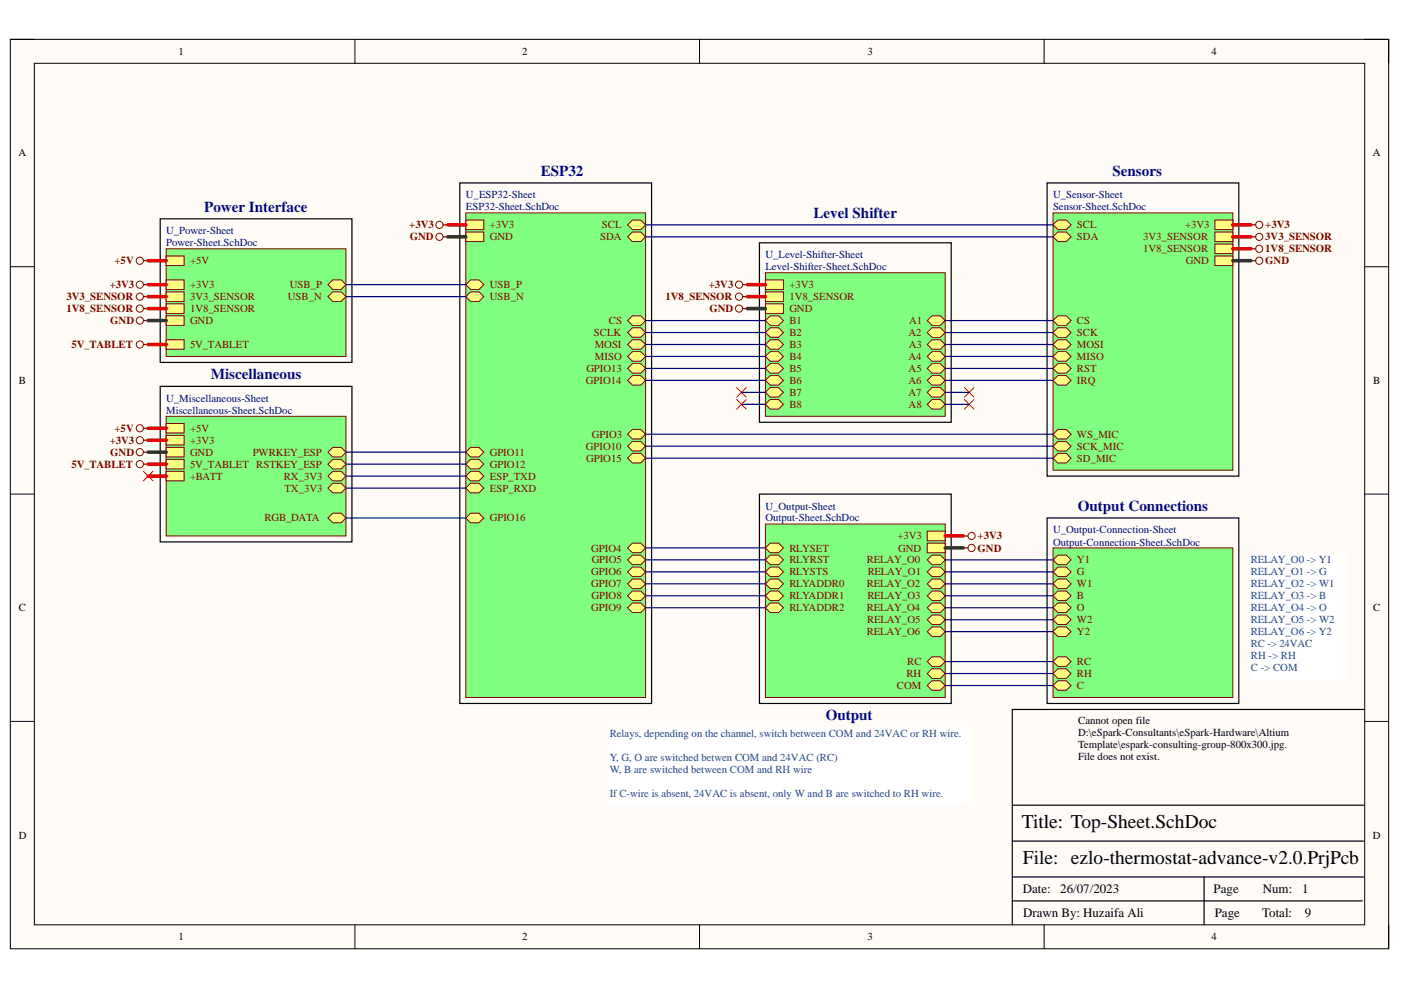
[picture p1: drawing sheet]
<svg xmlns="http://www.w3.org/2000/svg" width="297mm" height="210mm" viewBox="0 0 297 210" stroke-linecap="round" stroke-linejoin="round" font-family="sans-serif">
<path d="M2.2 8.3h292.2v192.9h-292.2z" fill-rule="evenodd" fill="#fffcf8"/>
<path d="M2.2 8.3h292.2v192.9h-292.2z" fill="none" stroke="#000" stroke-width=".21"/>
<path d="M7.3 13.4h282v182.7h-282z" fill-rule="evenodd" fill="#fffcf8"/>
<g fill="none" stroke="#000" stroke-width=".21">
<path d="M2.2 8.3h5.1M7.3 13.4h282v182.7h-282zM75.3 8.3v5.1M148.3 8.3v5.1M221.4 8.3v5.1M289.3 8.3h5.1v5.1M2.2 56.5h5.1M289.3 56.6h5.1M2.2 104.8h5.1M289.3 104.8h5.1M2.2 153h5.1M289.3 153h5.1"/>
<path d="M75.3 196.1v5.1M148.3 196.1v5.1M221.4 196.1v5.1M294.4 196.1v5.1"/>
</g>
<path d="M289.3 150.4h-74.7v45.7M214.6 178.3h74.5M214.6 170.7h74.5M214.6 191h74.2M214.6 185.9h74.5M255.3 185.9v10.2" fill="none" stroke="#000" stroke-width=".25"/>
<path d="M35.2 52.7h38.1v22.9h-38.1z" fill-rule="evenodd" fill="#80ff80"/>
<path d="M35.2 52.7h38.1v22.9h-38.1z" fill="none" stroke="#800000" stroke-width=".21"/>
<path d="M35.2 54.3h3.8v2h-3.8z" fill-rule="evenodd" fill="#ffff80"/>
<path d="M35.2 54.3h3.8v2h-3.8z" fill="none" stroke="#800000" stroke-width=".21"/>
<path d="M35.2 72h3.8v2.1h-3.8z" fill-rule="evenodd" fill="#ffff80"/>
<path d="M35.2 72h3.8v2.1h-3.8z" fill="none" stroke="#800000" stroke-width=".21"/>
<path d="M35.2 59.3h3.8v2.1h-3.8z" fill-rule="evenodd" fill="#ffff80"/>
<path d="M35.2 59.3h3.8v2.1h-3.8z" fill="none" stroke="#800000" stroke-width=".21"/>
<path d="M35.2 61.9h3.8v2h-3.8z" fill-rule="evenodd" fill="#ffff80"/>
<path d="M35.2 61.9h3.8v2h-3.8z" fill="none" stroke="#800000" stroke-width=".21"/>
<path d="M35.2 64.4h3.8v2h-3.8z" fill-rule="evenodd" fill="#ffff80"/>
<path d="M35.2 64.4h3.8v2h-3.8z" fill="none" stroke="#800000" stroke-width=".21"/>
<path d="M35.2 66.9h3.8v2.1h-3.8z" fill-rule="evenodd" fill="#ffff80"/>
<path d="M35.2 66.9h3.8v2.1h-3.8z" fill="none" stroke="#800000" stroke-width=".21"/>
<path d="M69.5 60.4l1.1-1.1h1.7l1 1.1-1 1h-1.7z" fill-rule="evenodd" fill="#ffff80"/>
<path d="M69.5 60.4l1.1-1.1h1.7l1 1.1-1 1h-1.7z" fill="none" stroke="#800000" stroke-width=".21"/>
<path d="M69.5 62.9l1.1-1h1.7l1 1-1 1h-1.7z" fill-rule="evenodd" fill="#ffff80"/>
<path d="M69.5 62.9l1.1-1h1.7l1 1-1 1h-1.7z" fill="none" stroke="#800000" stroke-width=".21"/>
<path d="M223.3 45.1h38.1v54.6h-38.1z" fill-rule="evenodd" fill="#80ff80"/>
<path d="M223.3 45.1h38.1v54.6h-38.1z" fill="none" stroke="#800000" stroke-width=".21"/>
<path d="M257.6 46.7h3.8v2h-3.8z" fill-rule="evenodd" fill="#ffff80"/>
<path d="M257.6 46.7h3.8v2h-3.8z" fill="none" stroke="#800000" stroke-width=".21"/>
<path d="M257.6 49.2h3.8v2h-3.8z" fill-rule="evenodd" fill="#ffff80"/>
<path d="M257.6 49.2h3.8v2h-3.8z" fill="none" stroke="#800000" stroke-width=".21"/>
<path d="M257.6 51.7h3.8v2.1h-3.8z" fill-rule="evenodd" fill="#ffff80"/>
<path d="M257.6 51.7h3.8v2.1h-3.8z" fill="none" stroke="#800000" stroke-width=".21"/>
<path d="M257.6 54.3h3.8v2h-3.8z" fill-rule="evenodd" fill="#ffff80"/>
<path d="M257.6 54.3h3.8v2h-3.8z" fill="none" stroke="#800000" stroke-width=".21"/>
<path d="M224.3 49.2h1.8l1 1-1 1h-1.8l-1-1z" fill-rule="evenodd" fill="#ffff80"/>
<path d="M224.3 49.2h1.8l1 1-1 1h-1.8l-1-1z" fill="none" stroke="#800000" stroke-width=".21"/>
<path d="M223.3 47.7l1-1h1.8l1 1-1 1h-1.8z" fill-rule="evenodd" fill="#ffff80"/>
<path d="M223.3 47.7l1-1h1.8l1 1-1 1h-1.8z" fill="none" stroke="#800000" stroke-width=".21"/>
<path d="M223.3 80.7l1-1.1h1.8l1 1.1-1 1h-1.8z" fill-rule="evenodd" fill="#ffff80"/>
<path d="M223.3 80.7l1-1.1h1.8l1 1.1-1 1h-1.8z" fill="none" stroke="#800000" stroke-width=".21"/>
<path d="M223.3 78.1l1-1h1.8l1 1-1 1h-1.8z" fill-rule="evenodd" fill="#ffff80"/>
<path d="M223.3 78.1l1-1h1.8l1 1-1 1h-1.8z" fill="none" stroke="#800000" stroke-width=".21"/>
<path d="M223.3 68l1-1h1.8l1 1-1 1h-1.8z" fill-rule="evenodd" fill="#ffff80"/>
<path d="M223.3 68l1-1h1.8l1 1-1 1h-1.8z" fill="none" stroke="#800000" stroke-width=".21"/>
<path d="M224.3 69.5h1.8l1 1-1 1h-1.8l-1-1z" fill-rule="evenodd" fill="#ffff80"/>
<path d="M224.3 69.5h1.8l1 1-1 1h-1.8l-1-1z" fill="none" stroke="#800000" stroke-width=".21"/>
<path d="M223.3 73l1-1h1.8l1 1-1 1.1h-1.8z" fill-rule="evenodd" fill="#ffff80"/>
<path d="M223.3 73l1-1h1.8l1 1-1 1.1h-1.8z" fill="none" stroke="#800000" stroke-width=".21"/>
<path d="M223.3 75.6l1-1h1.8l1 1-1 1h-1.8z" fill-rule="evenodd" fill="#ffff80"/>
<path d="M223.3 75.6l1-1h1.8l1 1-1 1h-1.8z" fill="none" stroke="#800000" stroke-width=".21"/>
<path d="M223.3 92.1l1-1h1.8l1 1-1 1h-1.8z" fill-rule="evenodd" fill="#ffff80"/>
<path d="M223.3 92.1l1-1h1.8l1 1-1 1h-1.8z" fill="none" stroke="#800000" stroke-width=".21"/>
<path d="M223.3 94.6l1-1h1.8l1 1-1 1h-1.8z" fill-rule="evenodd" fill="#ffff80"/>
<path d="M223.3 94.6l1-1h1.8l1 1-1 1h-1.8z" fill="none" stroke="#800000" stroke-width=".21"/>
<path d="M224.3 96.1h1.8l1 1-1 1.1h-1.8l-1-1.1z" fill-rule="evenodd" fill="#ffff80"/>
<path d="M224.3 96.1h1.8l1 1-1 1.1h-1.8l-1-1.1z" fill="none" stroke="#800000" stroke-width=".21"/>
<path d="M162.3 111.1h38.1v36.8h-38.1z" fill-rule="evenodd" fill="#80ff80"/>
<path d="M162.3 111.1h38.1v36.8h-38.1z" fill="none" stroke="#800000" stroke-width=".21"/>
<path d="M196.6 112.6h3.8v2h-3.8z" fill-rule="evenodd" fill="#ffff80"/>
<path d="M196.6 112.6h3.8v2h-3.8z" fill="none" stroke="#800000" stroke-width=".21"/>
<path d="M196.6 115.2h3.8v2h-3.8z" fill-rule="evenodd" fill="#ffff80"/>
<path d="M196.6 115.2h3.8v2h-3.8z" fill="none" stroke="#800000" stroke-width=".21"/>
<path d="M162.3 116.2l1-1h1.8l1 1-1 1h-1.8z" fill-rule="evenodd" fill="#ffff80"/>
<path d="M162.3 116.2l1-1h1.8l1 1-1 1h-1.8z" fill="none" stroke="#800000" stroke-width=".21"/>
<path d="M162.3 118.7l1-1h1.8l1 1-1 1h-1.8z" fill-rule="evenodd" fill="#ffff80"/>
<path d="M162.3 118.7l1-1h1.8l1 1-1 1h-1.8z" fill="none" stroke="#800000" stroke-width=".21"/>
<path d="M162.3 121.2l1-1h1.8l1 1-1 1.1h-1.8z" fill-rule="evenodd" fill="#ffff80"/>
<path d="M162.3 121.2l1-1h1.8l1 1-1 1.1h-1.8z" fill="none" stroke="#800000" stroke-width=".21"/>
<path d="M163.3 122.8h1.8l1 1-1 1h-1.8l-1-1z" fill-rule="evenodd" fill="#ffff80"/>
<path d="M163.3 122.8h1.8l1 1-1 1h-1.8l-1-1z" fill="none" stroke="#800000" stroke-width=".21"/>
<path d="M162.3 126.3l1-1h1.8l1 1-1 1h-1.8z" fill-rule="evenodd" fill="#ffff80"/>
<path d="M162.3 126.3l1-1h1.8l1 1-1 1h-1.8z" fill="none" stroke="#800000" stroke-width=".21"/>
<path d="M162.3 128.9l1-1.1h1.8l1 1.1-1 1h-1.8z" fill-rule="evenodd" fill="#ffff80"/>
<path d="M162.3 128.9l1-1.1h1.8l1 1.1-1 1h-1.8z" fill="none" stroke="#800000" stroke-width=".21"/>
<path d="M196.6 118.7l1-1h1.8l1 1-1 1h-1.8z" fill-rule="evenodd" fill="#ffff80"/>
<path d="M196.6 118.7l1-1h1.8l1 1-1 1h-1.8z" fill="none" stroke="#800000" stroke-width=".21"/>
<path d="M196.6 121.2l1-1h1.8l1 1-1 1.1h-1.8z" fill-rule="evenodd" fill="#ffff80"/>
<path d="M196.6 121.2l1-1h1.8l1 1-1 1.1h-1.8z" fill="none" stroke="#800000" stroke-width=".21"/>
<path d="M197.6 122.8h1.8l1 1-1 1h-1.8l-1-1z" fill-rule="evenodd" fill="#ffff80"/>
<path d="M197.6 122.8h1.8l1 1-1 1h-1.8l-1-1z" fill="none" stroke="#800000" stroke-width=".21"/>
<path d="M196.6 126.3l1-1h1.8l1 1-1 1h-1.8z" fill-rule="evenodd" fill="#ffff80"/>
<path d="M196.6 126.3l1-1h1.8l1 1-1 1h-1.8z" fill="none" stroke="#800000" stroke-width=".21"/>
<path d="M196.6 128.9l1-1.1h1.8l1 1.1-1 1h-1.8z" fill-rule="evenodd" fill="#ffff80"/>
<path d="M196.6 128.9l1-1.1h1.8l1 1.1-1 1h-1.8z" fill="none" stroke="#800000" stroke-width=".21"/>
<path d="M196.6 131.4l1-1h1.8l1 1-1 1h-1.8z" fill-rule="evenodd" fill="#ffff80"/>
<path d="M196.6 131.4l1-1h1.8l1 1-1 1h-1.8z" fill="none" stroke="#800000" stroke-width=".21"/>
<path d="M196.6 133.9l1-1h1.8l1 1-1 1h-1.8z" fill-rule="evenodd" fill="#ffff80"/>
<path d="M196.6 133.9l1-1h1.8l1 1-1 1h-1.8z" fill="none" stroke="#800000" stroke-width=".21"/>
<path d="M196.6 140.3l1-1h1.8l1 1-1 1h-1.8z" fill-rule="evenodd" fill="#ffff80"/>
<path d="M196.6 140.3l1-1h1.8l1 1-1 1h-1.8z" fill="none" stroke="#800000" stroke-width=".21"/>
<path d="M196.6 142.8l1-1h1.8l1 1-1 1h-1.8z" fill-rule="evenodd" fill="#ffff80"/>
<path d="M196.6 142.8l1-1h1.8l1 1-1 1h-1.8z" fill="none" stroke="#800000" stroke-width=".21"/>
<path d="M196.6 145.3l1-1h1.8l1 1-1 1.1h-1.8z" fill-rule="evenodd" fill="#ffff80"/>
<path d="M196.6 145.3l1-1h1.8l1 1-1 1.1h-1.8z" fill="none" stroke="#800000" stroke-width=".21"/>
<path d="M223.3 116.2h38.1v31.7h-38.1z" fill-rule="evenodd" fill="#80ff80"/>
<path d="M223.3 116.2h38.1v31.7h-38.1z" fill="none" stroke="#800000" stroke-width=".21"/>
<path d="M223.3 118.7l1-1h1.8l1 1-1 1h-1.8z" fill-rule="evenodd" fill="#ffff80"/>
<path d="M223.3 118.7l1-1h1.8l1 1-1 1h-1.8z" fill="none" stroke="#800000" stroke-width=".21"/>
<path d="M223.3 121.2l1-1h1.8l1 1-1 1.1h-1.8z" fill-rule="evenodd" fill="#ffff80"/>
<path d="M223.3 121.2l1-1h1.8l1 1-1 1.1h-1.8z" fill="none" stroke="#800000" stroke-width=".21"/>
<path d="M224.3 122.8h1.8l1 1-1 1h-1.8l-1-1z" fill-rule="evenodd" fill="#ffff80"/>
<path d="M224.3 122.8h1.8l1 1-1 1h-1.8l-1-1z" fill="none" stroke="#800000" stroke-width=".21"/>
<path d="M223.3 140.3l1-1h1.8l1 1-1 1h-1.8z" fill-rule="evenodd" fill="#ffff80"/>
<path d="M223.3 140.3l1-1h1.8l1 1-1 1h-1.8z" fill="none" stroke="#800000" stroke-width=".21"/>
<path d="M223.3 142.8l1-1h1.8l1 1-1 1h-1.8z" fill-rule="evenodd" fill="#ffff80"/>
<path d="M223.3 142.8l1-1h1.8l1 1-1 1h-1.8z" fill="none" stroke="#800000" stroke-width=".21"/>
<path d="M223.3 126.3l1-1h1.8l1 1-1 1h-1.8z" fill-rule="evenodd" fill="#ffff80"/>
<path d="M223.3 126.3l1-1h1.8l1 1-1 1h-1.8z" fill="none" stroke="#800000" stroke-width=".21"/>
<path d="M223.3 128.9l1-1.1h1.8l1 1.1-1 1h-1.8z" fill-rule="evenodd" fill="#ffff80"/>
<path d="M223.3 128.9l1-1.1h1.8l1 1.1-1 1h-1.8z" fill="none" stroke="#800000" stroke-width=".21"/>
<path d="M223.3 131.4l1-1h1.8l1 1-1 1h-1.8z" fill-rule="evenodd" fill="#ffff80"/>
<path d="M223.3 131.4l1-1h1.8l1 1-1 1h-1.8z" fill="none" stroke="#800000" stroke-width=".21"/>
<path d="M223.3 133.9l1-1h1.8l1 1-1 1h-1.8z" fill-rule="evenodd" fill="#ffff80"/>
<path d="M223.3 133.9l1-1h1.8l1 1-1 1h-1.8z" fill="none" stroke="#800000" stroke-width=".21"/>
<path d="M223.3 145.3l1-1h1.8l1 1-1 1.1h-1.8z" fill-rule="evenodd" fill="#ffff80"/>
<path d="M223.3 145.3l1-1h1.8l1 1-1 1.1h-1.8z" fill="none" stroke="#800000" stroke-width=".21"/>
<path d="M162.3 57.8h38.1v30.5h-38.1z" fill-rule="evenodd" fill="#80ff80"/>
<path d="M162.3 57.8h38.1v30.5h-38.1z" fill="none" stroke="#800000" stroke-width=".21"/>
<path d="M162.3 59.3h3.8v2.1h-3.8z" fill-rule="evenodd" fill="#ffff80"/>
<path d="M162.3 59.3h3.8v2.1h-3.8z" fill="none" stroke="#800000" stroke-width=".21"/>
<path d="M162.3 61.9h3.8v2h-3.8z" fill-rule="evenodd" fill="#ffff80"/>
<path d="M162.3 61.9h3.8v2h-3.8z" fill="none" stroke="#800000" stroke-width=".21"/>
<path d="M162.3 64.4h3.8v2h-3.8z" fill-rule="evenodd" fill="#ffff80"/>
<path d="M162.3 64.4h3.8v2h-3.8z" fill="none" stroke="#800000" stroke-width=".21"/>
<path d="M196.6 68l1-1h1.8l1 1-1 1h-1.8z" fill-rule="evenodd" fill="#ffff80"/>
<path d="M196.6 68l1-1h1.8l1 1-1 1h-1.8z" fill="none" stroke="#800000" stroke-width=".21"/>
<path d="M197.6 69.5h1.8l1 1-1 1h-1.8l-1-1z" fill-rule="evenodd" fill="#ffff80"/>
<path d="M197.6 69.5h1.8l1 1-1 1h-1.8l-1-1z" fill="none" stroke="#800000" stroke-width=".21"/>
<path d="M196.6 73l1-1h1.8l1 1-1 1.1h-1.8z" fill-rule="evenodd" fill="#ffff80"/>
<path d="M196.6 73l1-1h1.8l1 1-1 1.1h-1.8z" fill="none" stroke="#800000" stroke-width=".21"/>
<path d="M196.6 75.6l1-1h1.8l1 1-1 1h-1.8z" fill-rule="evenodd" fill="#ffff80"/>
<path d="M196.6 75.6l1-1h1.8l1 1-1 1h-1.8z" fill="none" stroke="#800000" stroke-width=".21"/>
<path d="M196.6 78.1l1-1h1.8l1 1-1 1h-1.8z" fill-rule="evenodd" fill="#ffff80"/>
<path d="M196.6 78.1l1-1h1.8l1 1-1 1h-1.8z" fill="none" stroke="#800000" stroke-width=".21"/>
<path d="M196.6 80.7l1-1.1h1.8l1 1.1-1 1h-1.8z" fill-rule="evenodd" fill="#ffff80"/>
<path d="M196.6 80.7l1-1.1h1.8l1 1.1-1 1h-1.8z" fill="none" stroke="#800000" stroke-width=".21"/>
<path d="M197.6 82.2h1.8l1 1-1 1h-1.8l-1-1z" fill-rule="evenodd" fill="#ffff80"/>
<path d="M197.6 82.2h1.8l1 1-1 1h-1.8l-1-1z" fill="none" stroke="#800000" stroke-width=".21"/>
<path d="M196.6 85.7l1-1h1.8l1 1-1 1h-1.8z" fill-rule="evenodd" fill="#ffff80"/>
<path d="M196.6 85.7l1-1h1.8l1 1-1 1h-1.8z" fill="none" stroke="#800000" stroke-width=".21"/>
<path d="M162.3 68l1-1h1.8l1 1-1 1h-1.8z" fill-rule="evenodd" fill="#ffff80"/>
<path d="M162.3 68l1-1h1.8l1 1-1 1h-1.8z" fill="none" stroke="#800000" stroke-width=".21"/>
<path d="M162.3 70.5l1-1h1.8l1 1-1 1h-1.8z" fill-rule="evenodd" fill="#ffff80"/>
<path d="M162.3 70.5l1-1h1.8l1 1-1 1h-1.8z" fill="none" stroke="#800000" stroke-width=".21"/>
<path d="M163.3 72h1.8l1 1-1 1.1h-1.8l-1-1.1z" fill-rule="evenodd" fill="#ffff80"/>
<path d="M163.3 72h1.8l1 1-1 1.1h-1.8l-1-1.1z" fill="none" stroke="#800000" stroke-width=".21"/>
<path d="M162.3 75.6l1-1h1.8l1 1-1 1h-1.8z" fill-rule="evenodd" fill="#ffff80"/>
<path d="M162.3 75.6l1-1h1.8l1 1-1 1h-1.8z" fill="none" stroke="#800000" stroke-width=".21"/>
<path d="M162.3 78.1l1-1h1.8l1 1-1 1h-1.8z" fill-rule="evenodd" fill="#ffff80"/>
<path d="M162.3 78.1l1-1h1.8l1 1-1 1h-1.8z" fill="none" stroke="#800000" stroke-width=".21"/>
<path d="M162.3 80.7l1-1.1h1.8l1 1.1-1 1h-1.8z" fill-rule="evenodd" fill="#ffff80"/>
<path d="M162.3 80.7l1-1.1h1.8l1 1.1-1 1h-1.8z" fill="none" stroke="#800000" stroke-width=".21"/>
<path d="M163.3 82.2h1.8l1 1-1 1h-1.8l-1-1z" fill-rule="evenodd" fill="#ffff80"/>
<path d="M163.3 82.2h1.8l1 1-1 1h-1.8l-1-1z" fill="none" stroke="#800000" stroke-width=".21"/>
<path d="M162.3 85.7l1-1h1.8l1 1-1 1h-1.8z" fill-rule="evenodd" fill="#ffff80"/>
<path d="M162.3 85.7l1-1h1.8l1 1-1 1h-1.8z" fill="none" stroke="#800000" stroke-width=".21"/>
<path d="M98.8 45.1h38.1v102.8h-38.1z" fill-rule="evenodd" fill="#80ff80"/>
<path d="M98.8 45.1h38.1v102.8h-38.1z" fill="none" stroke="#800000" stroke-width=".21"/>
<path d="M98.8 46.7h3.8v2h-3.8z" fill-rule="evenodd" fill="#ffff80"/>
<path d="M98.8 46.7h3.8v2h-3.8z" fill="none" stroke="#800000" stroke-width=".21"/>
<path d="M98.8 49.2h3.8v2h-3.8z" fill-rule="evenodd" fill="#ffff80"/>
<path d="M98.8 49.2h3.8v2h-3.8z" fill="none" stroke="#800000" stroke-width=".21"/>
<path d="M98.8 60.4l1-1.1h1.8l1 1.1-1 1h-1.8z" fill-rule="evenodd" fill="#ffff80"/>
<path d="M98.8 60.4l1-1.1h1.8l1 1.1-1 1h-1.8z" fill="none" stroke="#800000" stroke-width=".21"/>
<path d="M99.8 61.9h1.8l1 1-1 1h-1.8l-1-1z" fill-rule="evenodd" fill="#ffff80"/>
<path d="M99.8 61.9h1.8l1 1-1 1h-1.8l-1-1z" fill="none" stroke="#800000" stroke-width=".21"/>
<path d="M98.8 95.9l1-1h1.8l1 1-1 1h-1.8z" fill-rule="evenodd" fill="#ffff80"/>
<path d="M98.8 95.9l1-1h1.8l1 1-1 1h-1.8z" fill="none" stroke="#800000" stroke-width=".21"/>
<path d="M98.8 98.4l1-1h1.8l1 1-1 1h-1.8z" fill-rule="evenodd" fill="#ffff80"/>
<path d="M98.8 98.4l1-1h1.8l1 1-1 1h-1.8z" fill="none" stroke="#800000" stroke-width=".21"/>
<path d="M98.8 100.9l1-1h1.8l1 1-1 1.1h-1.8z" fill-rule="evenodd" fill="#ffff80"/>
<path d="M98.8 100.9l1-1h1.8l1 1-1 1.1h-1.8z" fill="none" stroke="#800000" stroke-width=".21"/>
<path d="M99.8 102.5h1.8l1 1-1 1h-1.8l-1-1z" fill-rule="evenodd" fill="#ffff80"/>
<path d="M99.8 102.5h1.8l1 1-1 1h-1.8l-1-1z" fill="none" stroke="#800000" stroke-width=".21"/>
<path d="M99.8 108.8h1.8l1 1-1 1h-1.8l-1-1z" fill-rule="evenodd" fill="#ffff80"/>
<path d="M99.8 108.8h1.8l1 1-1 1h-1.8l-1-1z" fill="none" stroke="#800000" stroke-width=".21"/>
<path d="M133.1 47.7l1-1h1.8l1 1-1 1h-1.8z" fill-rule="evenodd" fill="#ffff80"/>
<path d="M133.1 47.7l1-1h1.8l1 1-1 1h-1.8z" fill="none" stroke="#800000" stroke-width=".21"/>
<path d="M133.1 50.2l1-1h1.8l1 1-1 1h-1.8z" fill-rule="evenodd" fill="#ffff80"/>
<path d="M133.1 50.2l1-1h1.8l1 1-1 1h-1.8z" fill="none" stroke="#800000" stroke-width=".21"/>
<path d="M133.1 68l1-1h1.8l1 1-1 1h-1.8z" fill-rule="evenodd" fill="#ffff80"/>
<path d="M133.1 68l1-1h1.8l1 1-1 1h-1.8z" fill="none" stroke="#800000" stroke-width=".21"/>
<path d="M133.1 70.5l1-1h1.8l1 1-1 1h-1.8z" fill-rule="evenodd" fill="#ffff80"/>
<path d="M133.1 70.5l1-1h1.8l1 1-1 1h-1.8z" fill="none" stroke="#800000" stroke-width=".21"/>
<path d="M133.1 73l1-1h1.8l1 1-1 1.1h-1.8z" fill-rule="evenodd" fill="#ffff80"/>
<path d="M133.1 73l1-1h1.8l1 1-1 1.1h-1.8z" fill="none" stroke="#800000" stroke-width=".21"/>
<path d="M133.1 75.6l1-1h1.8l1 1-1 1h-1.8z" fill-rule="evenodd" fill="#ffff80"/>
<path d="M133.1 75.6l1-1h1.8l1 1-1 1h-1.8z" fill="none" stroke="#800000" stroke-width=".21"/>
<path d="M133.1 78.1l1-1h1.8l1 1-1 1h-1.8z" fill-rule="evenodd" fill="#ffff80"/>
<path d="M133.1 78.1l1-1h1.8l1 1-1 1h-1.8z" fill="none" stroke="#800000" stroke-width=".21"/>
<path d="M133.1 80.7l1-1.1h1.8l1 1.1-1 1h-1.8z" fill-rule="evenodd" fill="#ffff80"/>
<path d="M133.1 80.7l1-1.1h1.8l1 1.1-1 1h-1.8z" fill="none" stroke="#800000" stroke-width=".21"/>
<path d="M133.1 116.2l1-1h1.8l1 1-1 1h-1.8z" fill-rule="evenodd" fill="#ffff80"/>
<path d="M133.1 116.2l1-1h1.8l1 1-1 1h-1.8z" fill="none" stroke="#800000" stroke-width=".21"/>
<path d="M133.1 118.7l1-1h1.8l1 1-1 1h-1.8z" fill-rule="evenodd" fill="#ffff80"/>
<path d="M133.1 118.7l1-1h1.8l1 1-1 1h-1.8z" fill="none" stroke="#800000" stroke-width=".21"/>
<path d="M133.1 121.2l1-1h1.8l1 1-1 1.1h-1.8z" fill-rule="evenodd" fill="#ffff80"/>
<path d="M133.1 121.2l1-1h1.8l1 1-1 1.1h-1.8z" fill="none" stroke="#800000" stroke-width=".21"/>
<path d="M133.1 123.8l1-1h1.8l1 1-1 1h-1.8z" fill-rule="evenodd" fill="#ffff80"/>
<path d="M133.1 123.8l1-1h1.8l1 1-1 1h-1.8z" fill="none" stroke="#800000" stroke-width=".21"/>
<path d="M133.1 126.3l1-1h1.8l1 1-1 1h-1.8z" fill-rule="evenodd" fill="#ffff80"/>
<path d="M133.1 126.3l1-1h1.8l1 1-1 1h-1.8z" fill="none" stroke="#800000" stroke-width=".21"/>
<path d="M133.1 128.9l1-1.1h1.8l1 1.1-1 1h-1.8z" fill-rule="evenodd" fill="#ffff80"/>
<path d="M133.1 128.9l1-1.1h1.8l1 1.1-1 1h-1.8z" fill="none" stroke="#800000" stroke-width=".21"/>
<path d="M133.1 92.1l1-1h1.8l1 1-1 1h-1.8z" fill-rule="evenodd" fill="#ffff80"/>
<path d="M133.1 92.1l1-1h1.8l1 1-1 1h-1.8z" fill="none" stroke="#800000" stroke-width=".21"/>
<path d="M133.1 94.6l1-1h1.8l1 1-1 1h-1.8z" fill-rule="evenodd" fill="#ffff80"/>
<path d="M133.1 94.6l1-1h1.8l1 1-1 1h-1.8z" fill="none" stroke="#800000" stroke-width=".21"/>
<path d="M133.1 97.1l1-1h1.8l1 1-1 1.1h-1.8z" fill-rule="evenodd" fill="#ffff80"/>
<g fill="none" stroke="#800000" stroke-width=".21">
<path d="M133.1 97.1l1-1h1.8l1 1-1 1.1h-1.8z"/>
<circle cx="29.6" cy="55.3" r=".76"/>
<circle cx="93.2" cy="50.2" r=".76"/>
<circle cx="93.2" cy="47.7" r=".76"/>
<circle cx="267" cy="50.2" r=".76"/>
<circle cx="267" cy="47.7" r=".76"/>
<circle cx="267" cy="52.7" r=".76"/>
<circle cx="267" cy="55.3" r=".76"/>
<circle cx="29.6" cy="65.4" r=".76"/>
<circle cx="29.6" cy="60.4" r=".76"/>
<circle cx="29.6" cy="62.9" r=".76"/>
<circle cx="29.6" cy="68" r=".76"/>
<circle cx="29.6" cy="73" r=".76"/>
<circle cx="156.7" cy="60.4" r=".76"/>
<circle cx="156.7" cy="65.4" r=".76"/>
<circle cx="156.7" cy="62.9" r=".76"/>
<circle cx="29.6" cy="98.4" r=".76"/>
<circle cx="29.6" cy="90.8" r=".76"/>
<circle cx="29.6" cy="95.9" r=".76"/>
<circle cx="29.6" cy="93.3" r=".76"/>
</g>
<g fill="none" stroke="#800000" stroke-width=".25">
<path d="M30.4 55.3h1M93.9 47.7h1M93.9 50.2h1M265.2 47.7h1M265.2 50.2h1M265.2 55.3h1M265.2 52.7h1M30.4 60.4h1M30.4 68h1M30.4 65.4h1M30.4 62.9h1M30.4 73h1"/>
<path d="M157.5 60.4h1M157.5 65.4h1M157.5 62.9h1M30.4 93.3h1M30.4 95.9h1M30.4 90.8h1M30.4 98.4h1"/>
</g>
<path d="M156.2 82.2l2 2M156.2 84.7l2 2M158.2 82.2l-2 2M158.2 84.7l-2 2M204.5 82.2l2 2M204.5 84.7l2 2M206.5 82.2l-2 2M206.5 84.7l-2 2" fill="none" stroke="#f00" stroke-width=".21"/>
<path d="M35.2 88.3h38.2v25.3h-38.2z" fill-rule="evenodd" fill="#80ff80"/>
<path d="M35.2 88.3h38.2v25.3h-38.2z" fill="none" stroke="#800000" stroke-width=".21"/>
<path d="M35.2 89.8h3.8v2h-3.8z" fill-rule="evenodd" fill="#ffff80"/>
<path d="M35.2 89.8h3.8v2h-3.8z" fill="none" stroke="#800000" stroke-width=".21"/>
<path d="M35.2 92.3h3.8v2.1h-3.8z" fill-rule="evenodd" fill="#ffff80"/>
<path d="M35.2 92.3h3.8v2.1h-3.8z" fill="none" stroke="#800000" stroke-width=".21"/>
<path d="M35.2 94.9h3.8v2h-3.8z" fill-rule="evenodd" fill="#ffff80"/>
<path d="M35.2 94.9h3.8v2h-3.8z" fill="none" stroke="#800000" stroke-width=".21"/>
<path d="M35.2 97.4h3.8v2h-3.8z" fill-rule="evenodd" fill="#ffff80"/>
<path d="M35.2 97.4h3.8v2h-3.8z" fill="none" stroke="#800000" stroke-width=".21"/>
<path d="M69.5 95.9l1.1-1h1.7l1.1 1-1.1 1h-1.7z" fill-rule="evenodd" fill="#ffff80"/>
<path d="M69.5 95.9l1.1-1h1.7l1.1 1-1.1 1h-1.7z" fill="none" stroke="#800000" stroke-width=".21"/>
<path d="M69.5 98.4l1.1-1h1.7l1.1 1-1.1 1h-1.7z" fill-rule="evenodd" fill="#ffff80"/>
<path d="M69.5 98.4l1.1-1h1.7l1.1 1-1.1 1h-1.7z" fill="none" stroke="#800000" stroke-width=".21"/>
<path d="M69.5 100.9l1.1-1h1.7l1.1 1-1.1 1.1h-1.7z" fill-rule="evenodd" fill="#ffff80"/>
<path d="M69.5 100.9l1.1-1h1.7l1.1 1-1.1 1.1h-1.7z" fill="none" stroke="#800000" stroke-width=".21"/>
<path d="M69.5 103.5l1.1-1h1.7l1.1 1-1.1 1h-1.7z" fill-rule="evenodd" fill="#ffff80"/>
<path d="M69.5 103.5l1.1-1h1.7l1.1 1-1.1 1h-1.7z" fill="none" stroke="#800000" stroke-width=".21"/>
<path d="M69.5 109.8l1.1-1h1.7l1.1 1-1.1 1h-1.7z" fill-rule="evenodd" fill="#ffff80"/>
<path d="M69.5 109.8l1.1-1h1.7l1.1 1-1.1 1h-1.7z" fill="none" stroke="#800000" stroke-width=".21"/>
<path d="M35.2 99.9h3.8v2.1h-3.8z" fill-rule="evenodd" fill="#ffff80"/>
<g fill="none" stroke="#800000" stroke-width=".21">
<path d="M35.2 99.9h3.8v2.1h-3.8z"/>
<circle cx="206" cy="113.6" r=".76"/>
<circle cx="206" cy="116.2" r=".76"/>
</g>
<path d="M30.4 99.9l2 2.1M32.4 99.9l-2 2.1" fill="none" stroke="#f00" stroke-width=".21"/>
<path d="M97.5 38.8h40.6v110.3h-40.6zM222 38.8h40.7v62.1h-40.7zM34 46.4h40.6v30.4h-40.6zM161 51.5h40.7v38h-40.7zM34 81.9h40.6v33h-40.6zM161 104.8h40.7v44.3h-40.7zM222 109.8h40.7v39.3h-40.7z" fill="none" stroke="#000" stroke-width=".25"/>
<path d="M204.2 113.6h1M204.2 116.2h1" fill="none" stroke="#800000" stroke-width=".25"/>
<path d="M129.3 154.2h76.2v16.5h-76.2z" fill-rule="evenodd" fill="#fff"/>
<path d="M129.3 154.2h76.2v16.5h-76.2z" fill="none" stroke="#fff" stroke-width=".21"/>
<path d="M265.2 117.4h20.3v26.7h-20.3z" fill-rule="evenodd" fill="#fff"/>
<path d="M265.2 117.4h20.3v26.7h-20.3z" fill="none" stroke="#fff" stroke-width=".21"/>
<g fill="none" stroke="#f00" stroke-width=".76">
<path d="M31.4 55.3h3.8M94.9 47.7h3.9M261.4 47.7h3.8M261.4 50.2h3.8M261.4 52.7h3.8M31.4 60.4h3.8M31.4 62.9h3.8M31.4 65.4h3.8M31.4 73h3.8M158.5 60.4h3.8M158.5 62.9h3.8M31.4 93.3h3.8"/>
<path d="M31.4 90.8h3.8M31.4 98.4h3.8M31.4 100.9h3.8M200.4 113.6h3.8"/>
</g>
<path d="M94.9 50.2h3.9M261.4 55.3h3.8M31.4 68h3.8M158.5 65.4h3.8M31.4 95.9h3.8M200.4 116.2h3.8" fill="none" stroke="#274e13" stroke-width=".76"/>
<g fill="none" stroke="#000080" stroke-width=".25">
<path d="M136.9 47.7h86.4M136.9 50.2h86.4M73.4 60.4h25.4M73.4 62.9h25.4M136.9 68h25.4M136.9 70.5h25.4M136.9 73h25.4M136.9 75.6h25.4M136.9 78.1h25.4M200.4 68h22.9M200.4 70.5h22.9M200.4 73h22.9"/>
<path d="M200.4 75.6h22.9M200.4 78.1h22.9M73.4 95.9h25.4M73.4 98.4h25.4M136.9 80.7h25.4M136.9 92.1h86.4M136.9 94.6h86.4M136.9 97.1h86.4M157.2 83.2h5.1M157.2 85.7h5.1M200.4 80.7h22.9M200.4 85.7h5.1"/>
<path d="M200.4 83.2h5.1M73.4 100.9h25.4M73.4 103.5h25.4M73.4 109.8h25.4M136.9 118.7h25.4M136.9 116.2h25.4M200.4 118.7h22.9M136.9 121.2h25.4M136.9 123.8h25.4M136.9 126.3h25.4M136.9 128.9h25.4M200.4 121.2h22.9"/>
<path d="M200.4 123.8h22.9M200.4 126.3h22.9M200.4 128.9h22.9M200.4 131.4h22.9M200.4 133.9h22.9M200.4 140.3h22.9M200.4 142.8h22.9M200.4 145.3h22.9"/>
</g>
<g font-size="4.1">
<text x="216.7" y="175.6">Title: Top-Sheet.SchDoc</text>
<text x="216.9" y="183.3">File: ezlo-thermostat-advance-v2.0.PrjPcb</text>
</g>
<g font-size="3.2" fill="#0b0b8e">
<text x="114.6" y="37.3">ESP32</text>
<text x="235.9" y="37.3">Sensors</text>
<text x="43.3" y="44.9">Power Interface</text>
<text x="172.5" y="46.2">Level Shifter</text>
<text x="44.7" y="80.5">Miscellaneous</text>
<text x="228.5" y="108.4">Output Connections</text>
<text x="175.1" y="152.7">Output</text>
</g>
<g font-size="2.7">
<text x="216.8" y="189.4">Date:</text>
<text x="224.8" y="189.4">26/07/2023</text>
<text x="257.3" y="189.4">Page</text>
<text x="267.7" y="189.4">Num:</text>
<text x="276.1" y="189.4">1</text>
<text x="216.9" y="194.4">Drawn By: Huzaifa Ali</text>
<text x="257.6" y="194.4">Page</text>
<text x="267.6" y="194.4">Total:</text>
<text x="276.6" y="194.4">9</text>
</g>
<g font-size="2.3">
<text x="37.8" y="11.6">1</text>
<text x="110.7" y="11.6">2</text>
<text x="183.9" y="11.6">3</text>
<text x="256.8" y="11.6">4</text>
<text x="3.9" y="33.2">A</text>
<text x="291" y="33.2">A</text>
<text x="4" y="81.4">B</text>
<text x="291.2" y="81.4">B</text>
<text x="4" y="129.6">C</text>
<text x="291.2" y="129.6">C</text>
<text x="228.6" y="153.5">Cannot open file</text>
<text x="228.6" y="156">D:\eSpark-Consultants\eSpark-Hardware\Altium</text>
<text x="228.6" y="158.5">Template\espark-consulting-group-800x300.jpg.</text>
<text x="228.6" y="161.1">File does not exist.</text>
<text x="4" y="177.8">D</text>
<text x="291.1" y="177.8">D</text>
<text x="37.8" y="199.4">1</text>
<text x="110.7" y="199.4">2</text>
<text x="183.9" y="199.4">3</text>
<text x="256.8" y="199.4">4</text>
</g>
<g font-size="2.3" fill="#000080">
<text x="98.8" y="42.1">U_ESP32-Sheet</text>
<text x="98.8" y="44.6">ESP32-Sheet.SchDoc</text>
<text x="223.3" y="42.1">U_Sensor-Sheet</text>
<text x="223.3" y="44.6">Sensor-Sheet.SchDoc</text>
<text x="35.2" y="49.7">U_Power-Sheet</text>
<text x="35.2" y="52.2">Power-Sheet.SchDoc</text>
<text x="162.3" y="54.8">U_Level-Shifter-Sheet</text>
<text x="162.3" y="57.3">Level-Shifter-Sheet.SchDoc</text>
<text x="35.2" y="85.2">U_Miscellaneous-Sheet</text>
<text x="35.2" y="87.7">Miscellaneous-Sheet.SchDoc</text>
<text x="162.3" y="108">U_Output-Sheet</text>
<text x="162.3" y="110.6">Output-Sheet.SchDoc</text>
<text x="223.3" y="113.1">U_Output-Connection-Sheet</text>
<text x="223.3" y="115.7">Output-Connection-Sheet.SchDoc</text>
</g>
<g font-size="2.3" fill="#800000">
<text x="86.8" y="48.4">+3V3</text>
<text x="86.9" y="51">GND</text>
<text x="103.8" y="48.4">+3V3</text>
<text x="103.8" y="51">GND</text>
<text x="127.2" y="51">SDA</text>
<text x="127.6" y="48.4">SCL</text>
<text x="228.3" y="51">SDA</text>
<text x="228.3" y="48.4">SCL</text>
<text x="242.4" y="51">3V3_SENSOR</text>
<text x="242.4" y="53.5">1V8_SENSOR</text>
<text x="251.3" y="48.4">+3V3</text>
<text x="268.3" y="48.4">+3V3</text>
<text x="268.3" y="51">3V3_SENSOR</text>
<text x="268.3" y="53.5">1V8_SENSOR</text>
<text x="24.3" y="56">+5V</text>
<text x="40.3" y="56">+5V</text>
<text x="251.4" y="56">GND</text>
<text x="268.3" y="56">GND</text>
<text x="14.1" y="63.7">3V3_SENSOR</text>
<text x="23.3" y="61.1">+3V3</text>
<text x="40.3" y="61.1">+3V3</text>
<text x="40.3" y="63.7">3V3_SENSOR</text>
<text x="61" y="63.7">USB_N</text>
<text x="61.4" y="61.1">USB_P</text>
<text x="103.8" y="61.1">USB_P</text>
<text x="103.8" y="63.7">USB_N</text>
<text x="141.1" y="63.7">1V8_SENSOR</text>
<text x="150.3" y="61.1">+3V3</text>
<text x="167.4" y="61.1">+3V3</text>
<text x="167.4" y="63.7">1V8_SENSOR</text>
<text x="14.1" y="66.2">1V8_SENSOR</text>
<text x="23.4" y="68.7">GND</text>
<text x="40.3" y="66.2">1V8_SENSOR</text>
<text x="40.3" y="68.7">GND</text>
<text x="125.9" y="71.3">SCLK</text>
<text x="129.1" y="68.7">CS</text>
<text x="150.4" y="66.2">GND</text>
<text x="167.4" y="66.2">GND</text>
<text x="167.4" y="68.7">B1</text>
<text x="167.4" y="71.3">B2</text>
<text x="192.6" y="71.3">A2</text>
<text x="192.8" y="68.7">A1</text>
<text x="228.3" y="68.7">CS</text>
<text x="228.3" y="71.3">SCK</text>
<text x="15.2" y="73.8">5V_TABLET</text>
<text x="40.3" y="73.8">5V_TABLET</text>
<text x="126.1" y="73.8">MOSI</text>
<text x="126.1" y="76.3">MISO</text>
<text x="167.4" y="73.8">B3</text>
<text x="167.4" y="76.3">B4</text>
<text x="192.6" y="76.3">A4</text>
<text x="192.7" y="73.8">A3</text>
<text x="228.3" y="73.8">MOSI</text>
<text x="228.3" y="76.3">MISO</text>
<text x="124.2" y="81.4">GPIO14</text>
<text x="124.3" y="78.9">GPIO13</text>
<text x="167.4" y="78.9">B5</text>
<text x="167.4" y="81.4">B6</text>
<text x="167.4" y="83.9">B7</text>
<text x="192.6" y="81.4">A6</text>
<text x="192.6" y="83.9">A7</text>
<text x="192.6" y="78.9">A5</text>
<text x="228.3" y="81.4">IRQ</text>
<text x="228.3" y="78.9">RST</text>
<text x="167.4" y="86.5">B8</text>
<text x="192.6" y="86.5">A8</text>
<text x="23.3" y="94.1">+3V3</text>
<text x="24.3" y="91.6">+5V</text>
<text x="40.3" y="91.6">+5V</text>
<text x="40.3" y="94.1">+3V3</text>
<text x="124.2" y="95.4">GPIO10</text>
<text x="125.5" y="92.8">GPIO3</text>
<text x="228.3" y="92.8">WS_MIC</text>
<text x="228.3" y="95.4">SCK_MIC</text>
<text x="15.2" y="99.2">5V_TABLET</text>
<text x="23.4" y="96.6">GND</text>
<text x="40.3" y="96.6">GND</text>
<text x="40.3" y="99.2">5V_TABLET RSTKEY_ESP</text>
<text x="40.3" y="101.7">+BATT</text>
<text x="53.6" y="96.6">PWRKEY_ESP</text>
<text x="60.2" y="101.7">RX_3V3</text>
<text x="103.8" y="96.6">GPIO11</text>
<text x="103.8" y="99.2">GPIO12</text>
<text x="103.8" y="101.7">ESP_TXD</text>
<text x="124.3" y="97.9">GPIO15</text>
<text x="228.3" y="97.9">SD_MIC</text>
<text x="60.3" y="104.2">TX_3V3</text>
<text x="103.8" y="104.2">ESP_RXD</text>
<text x="56.1" y="110.6">RGB_DATA</text>
<text x="103.8" y="110.6">GPIO16</text>
<text x="125.4" y="116.9">GPIO4</text>
<text x="125.5" y="119.5">GPIO5</text>
<text x="167.4" y="116.9">RLYSET</text>
<text x="167.4" y="119.5">RLYRST</text>
<text x="183.8" y="119.5">RELAY_O0</text>
<text x="190.3" y="114.4">+3V3</text>
<text x="190.4" y="116.9">GND</text>
<text x="207.3" y="114.4">+3V3</text>
<text x="207.3" y="116.9">GND</text>
<text x="228.3" y="119.5">Y1</text>
<text x="125.4" y="122">GPIO6</text>
<text x="125.4" y="124.5">GPIO7</text>
<text x="167.4" y="122">RLYSTS</text>
<text x="167.4" y="124.5">RLYADDR0</text>
<text x="183.8" y="124.5">RELAY_O2</text>
<text x="184" y="122">RELAY_O1</text>
<text x="228.3" y="122">G</text>
<text x="228.3" y="124.5">W1</text>
<text x="125.4" y="129.6">GPIO9</text>
<text x="125.4" y="127.1">GPIO8</text>
<text x="167.4" y="127.1">RLYADDR1</text>
<text x="167.4" y="129.6">RLYADDR2</text>
<text x="183.8" y="129.6">RELAY_O4</text>
<text x="183.9" y="127.1">RELAY_O3</text>
<text x="228.3" y="127.1">B</text>
<text x="228.3" y="129.6">O</text>
<text x="183.8" y="134.7">RELAY_O6</text>
<text x="183.9" y="132.1">RELAY_O5</text>
<text x="228.3" y="132.1">W2</text>
<text x="228.3" y="134.7">Y2</text>
<text x="192.2" y="143.6">RH</text>
<text x="192.4" y="141">RC</text>
<text x="228.3" y="141">RC</text>
<text x="228.3" y="143.6">RH</text>
<text x="190.2" y="146.1">COM</text>
<text x="228.3" y="146.1">C</text>
</g>
<g font-size="2.3" fill="#0b5394">
<text x="265.2" y="119.5">RELAY_O0 -&gt; Y1</text>
<text x="265.2" y="122">RELAY_O1 -&gt; G</text>
<text x="265.2" y="124.5">RELAY_O2 -&gt; W1</text>
<text x="265.2" y="127.1">RELAY_O3 -&gt; B</text>
<text x="265.2" y="129.6">RELAY_O4 -&gt; O</text>
<text x="265.2" y="132.1">RELAY_O5 -&gt; W2</text>
<text x="265.2" y="134.7">RELAY_O6 -&gt; Y2</text>
<text x="265.2" y="137.2">RC -&gt; 24VAC</text>
<text x="265.2" y="139.7">RH -&gt; RH</text>
<text x="265.2" y="142.3">C -&gt; COM</text>
<text x="129.3" y="156.2">Relays, depending on the channel, switch between COM and 24VAC or RH wire.</text>
<text x="129.3" y="161.3">Y, G, O are switched betwen COM and 24VAC (RC)</text>
<text x="129.3" y="163.8">W, B are switched between COM and RH wire</text>
<text x="129.3" y="168.9">If C-wire is absent, 24VAC is absent, only W and B are switched to RH wire.</text>
</g>
</svg>
